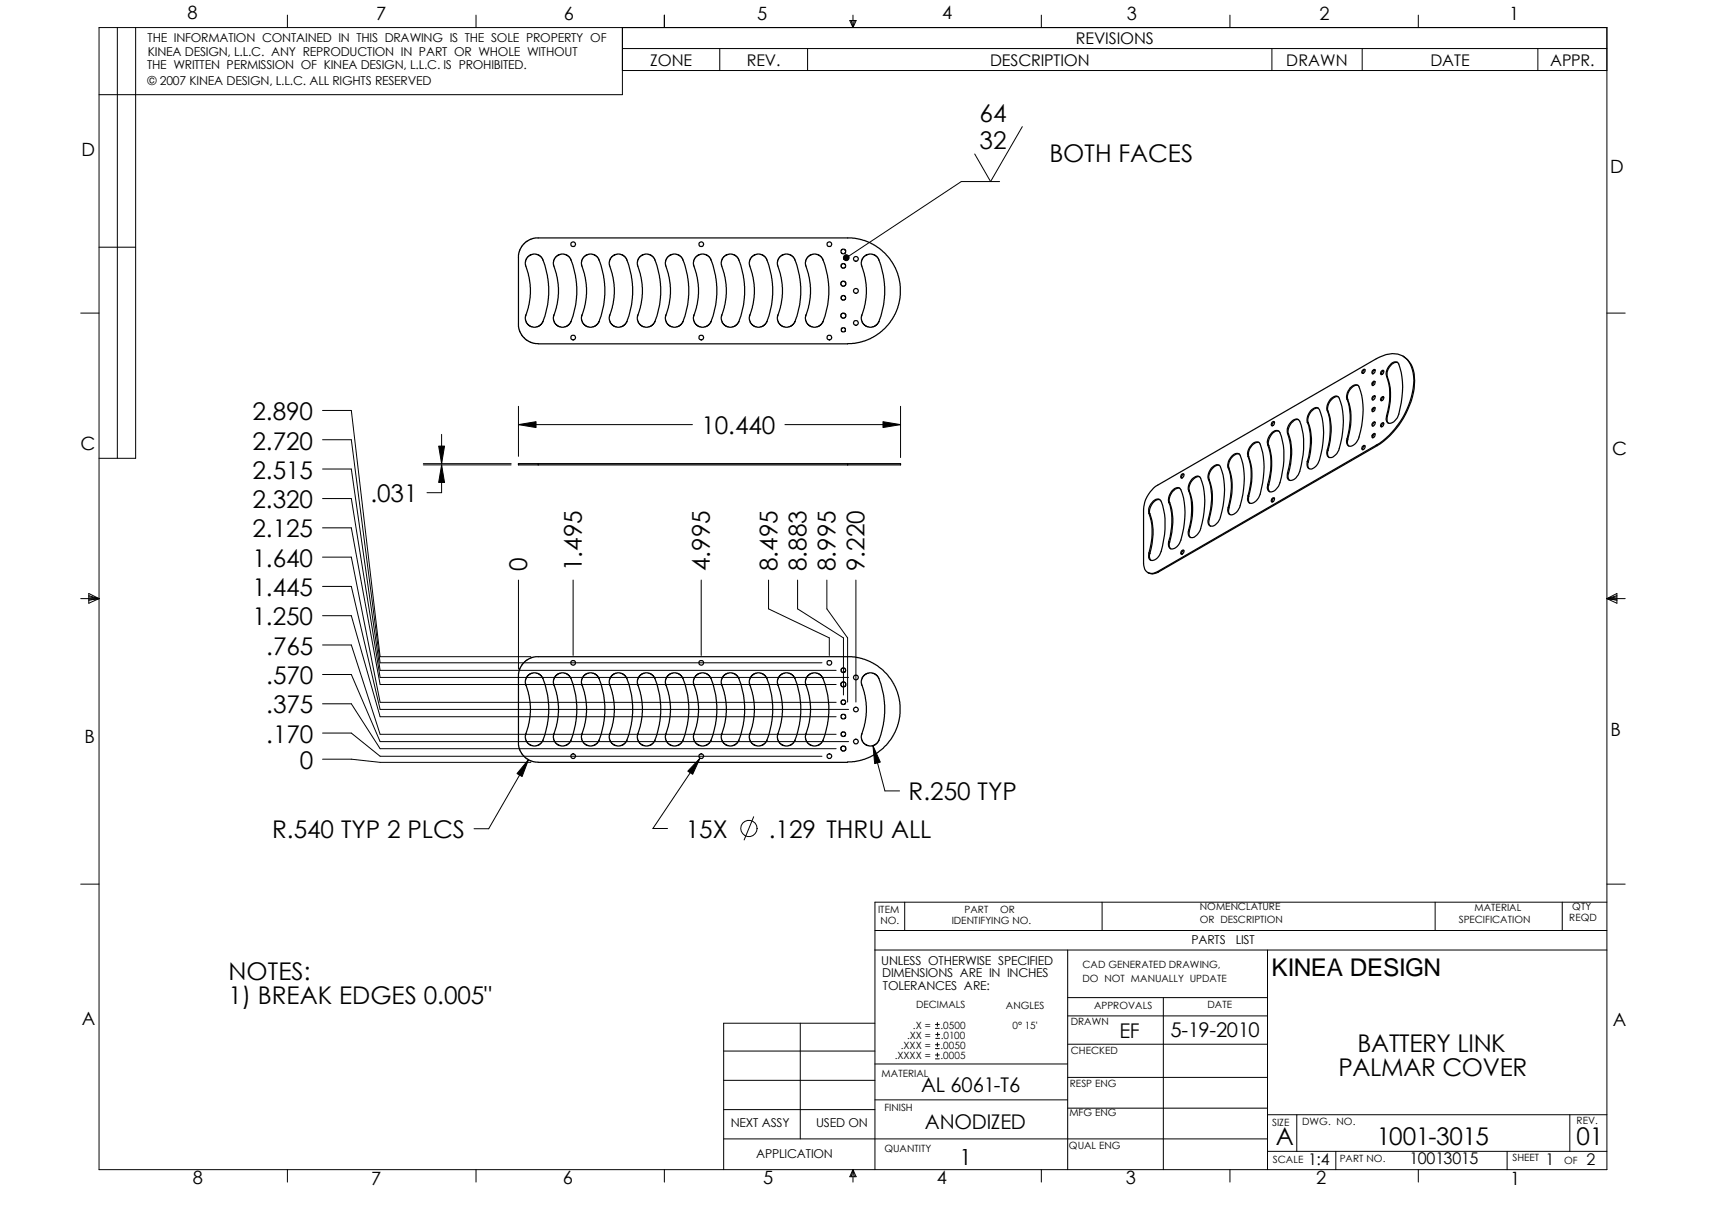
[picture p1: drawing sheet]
<svg xmlns="http://www.w3.org/2000/svg" width="297mm" height="210mm" viewBox="0 0 297 210" stroke-linecap="round" stroke-linejoin="round" font-family="sans-serif">
<g fill="none" stroke="#000" stroke-width=".17">
<path d="M17.2 4.8h261.6v198.1h-261.6zM20.4 4.8v74.7M23.5 4.8v74.7h-6.3M49.9 2.6v2.2M82.6 2.6v2.2M108 4.8v11.6h-90.8M108 12.2h170.8M108 8.4h170.8M115.3 2.6v2.2M124.9 8.4v3.8M140.1 8.4v3.8M147.4 3.6h1.1l-.5 1.2z"/>
<path d="M147.7 3.6l.3 1.2M148 2.6v2.2M148.2 3.6l-.2 1.2M180.7 2.6v2.2M213.4 2.6v2.2M220.7 8.4v3.8M236.3 8.4v3.8M246.1 2.6v2.2M266.8 8.4v3.8M173.4 31.5h-6.6l-19.9 13.2M177.4 22l-5.5 9.5-2.8-4.8M14 54.3h3.2"/>
<path d="M17.2 42.9h6.3M146.4 44.4a.5 .5 0 0 1 .8-.1 .5 .5 0 0 1 0 .8 .5 .5 0 0 1-.8-.1l.5-.3-.5 .3zM278.8 54.3h3.2M56 76.3h5l5 38.7h76.6M56 71.2h5l5 42.7h26.1M76.1 77.4h1l-.5 3zM76.6 75.4v5M90 73.7l3-.5v1zM90 70.5v8.7M90 73.7h30.1M136.2 73.7h20M153.2 73.2l3 .5-3 .5z"/>
<path d="M156.2 70.5v8.9M56 96.6h5l5 25.2h79.1M56 91.6h5l5 27.1h79.1M56 86.5h5l5 31h81.2M56 81.4h5l5 34.9h79.1M73.4 80.4h15.3M73.4 80.6h15.3M76.6 80.6l.5 3.1h-1zM76.6 80.6v4.9h-2.5M14 103.8h3.2M15.4 103.5l1.8 .3M15.4 103.3l1.8 .5"/>
<path d="M15.4 103l1.8 .8-1.8 .8zM17.2 103.8l-1.8 .3M56 117h5l5 11.7h81.2M56 111.9h5l5 15.5h79.1M56 106.8h5l5 17.5h79.1M56 101.7h5l5 21.4h81.2M90 100.6v15.5M99.4 100.6v13.1M121.7 100.6v13.1M133.3 100.6v5l10.6 5.1v3M138.4 100.6v5l7.9 5.1v9.9M143.5 100.6v5l3.6 5.1v11.1"/>
<path d="M148.5 100.6v21.2M278.8 103.8h3.2M278.8 103.8l1.7-.8v1.6zM278.8 103.8l1.7 .3M280.5 103.3l-1.7 .5M280.5 103.5l-1.7 .3M56 131.7h5l5 .5h26.1M56 127.2h5l5 4h76.6M56 122.1h5l5 7.8h79.1M91.7 131.8l-1.1 2.9-.9-.5zM91.7 131.8l-6.9 12h-2.5M121.5 131.5l-1.3 2.8-.9-.5z"/>
<path d="M121.5 131.5l-8.2 12.2h2.5M151.5 129.4l1.2 2.8-.9 .3zM151.5 129.4l2 7.8h2.6M14 153.4h3.2M130.8 141.7l-1.7 4M157 156.5v4.9M191.2 156.5v4.9M249 156.5v4.9M271.1 156.5v4.9M278.8 153.4h3.2M278.8 156.5h-127v46.4M138.8 177.5v20.1"/>
<path d="M151.8 161.4h127M151.8 177.5h-26.2v25.4M151.8 164.8h127M162.3 178.4h.7M162.3 177.7h.7M162.3 179.5h.7M162.6 177.4v.7M162.7 179.1v.7M185.2 173.1h34.7M185.2 176.2h34.7M185.2 164.8v38.1M201.8 173.1v29.8"/>
<path d="M219.9 164.8v38.1M125.6 192.5h26.2M125.6 187.4h26.2M125.6 182.3h26.2M125.6 197.6h94.3M151.8 184.6h33.4M151.8 190.8h33.4M162.3 183.7h.7M162.3 183h.7M162.3 181.9h.7M162.3 181.2h.7M162.3 180.1h.7"/>
<path d="M162.6 180.9v.7M162.6 182.7v.6M185.2 181.1h34.7M185.2 186.9h34.7M185.2 192.2h34.7M219.9 193.4h58.9M219.9 199.7h58.9M225 193.4v6.3M231.8 199.7v3.2M261.5 199.7v3.2M272.4 193.4v6.3M49.9 202.9v2.2"/>
<path d="M82.6 202.9v2.2M115.3 202.9v2.2M148 202.9v2.2M148 202.9l.2 1.2M148 202.9l-.3 1.2M148 202.9l.5 1.2h-1.1zM180.7 202.9v2.2M213.4 202.9v2.2M246.1 202.9v2.2"/>
<circle cx="129.9" cy="143.7" r="1.41"/>
</g>
<g fill="none" stroke="#000" stroke-width=".21">
<path d="M91.3 46.3l.5 1.9 .2 2.8-.3 2.3-.5 1.3M91.3 54.7l-.2 .3 .2 .8 .2 .4 .6 .4 .4 .2 .9-.2 .6-.4 .2-.4M93.4 59.6l-1.3-.2-1-.6-.8-1-.3-1.1v-12.8l.5-1.1 .6-.7 1-.6 .8-.2h55.4l1.6 .4 1.2 .5 1.4 .9 1.2 1 .7 .9 .9 1.4 .5 1.1 .4 1.7v2l-.2 1.4-.7 1.9-1 1.6-1.4 1.4-1.1 .8-1.9 .9-1.6 .4h-54.9M94.2 45.1l.3 .9 .5 1.9 .2 1.8-.2 3.1-.8 3M94.2 45.1l-.2-.4-.6-.5-.5-.1-.8 .1-.6 .5-.2 .3-.2 .5 .2 .7M96.1 46.3l.6 1.9 .2 2.8-.3 2.3-.5 1.3M96.1 54.7l-.1 .3 .1 .8 .3 .4 .5 .4 .5 .2 .9-.2 .5-.4 .3-.4M99.1 45.1l.3 .9 .5 1.9 .2 1.8-.2 3.1-.8 3M99.1 45.1l-.3-.4-.5-.5-.5-.1-.9 .1-.5 .4-.3 .4-.1 .5 .1 .7M101 46.3l.6 1.9 .2 2.8-.4 2.3-.4 1.3M101 54.7l-.1 .3 .1 .8 .3 .4 .5 .4 .5 .2 .8-.2 .6-.4 .2-.4M103.9 45.1l.4 .9 .4 1.9 .2 1.8-.1 3.1-.8 3"/>
<path d="M104 45.1l-.3-.4-.6-.5-.4-.1-.9 .1-.5 .4-.3 .4-.1 .5 .1 .7M105.8 46.3l.6 1.9 .2 2.8-.3 2.3-.5 1.3M105.8 54.7l-.1 .3 .1 .8 .3 .4 .5 .4 .5 .2 .8-.2 .6-.4 .3-.4M108.8 45.1l.3 .9 .5 1.9 .2 1.8-.2 3.1-.8 3M108.8 45.1l-.3-.4-.6-.5-.4-.1-.9 .1-.5 .4-.3 .4-.1 .5 .1 .7M110.7 46.3l.5 1.9 .3 2.8-.4 2.3-.4 1.3M110.7 54.7l-.1 .3 .1 .8 .5 .6 .3 .2 .5 .2 .8-.2 .6-.4 .2-.4M113.6 45.1l.4 .9 .4 1.9 .2 1.8-.1 3.1-.8 3M113.7 45.1l-.3-.4-.6-.5-.5-.1-.8 .1-.3 .2-.5 .6-.1 .5 .1 .7M115.6 46.3l.5 1.9 .2 2.8-.3 2.3-.5 1.3M115.6 54.7l-.2 .3 .2 .8 .2 .4 .6 .4 .4 .2 .9-.2 .6-.4 .2-.4M118.5 45.1l.3 .9 .5 1.9 .2 1.8-.2 3.1-.8 3"/>
<path d="M118.5 45.1l-.2-.4-.6-.5-.5-.1-.8 .1-.6 .5-.2 .3-.2 .5 .2 .7M120.4 46.3l.6 1.9 .2 2.8-.3 2.3-.5 1.3M120.4 54.7l-.1 .3 .1 .8 .3 .4 .5 .4 .5 .2 .9-.2 .5-.4 .3-.4M123.4 45.1l.3 .9 .5 1.9 .2 1.8-.2 3.1-.8 3M123.4 45.1l-.3-.4-.5-.5-.5-.1-.9 .1-.5 .4-.3 .4-.1 .5 .1 .7M125.3 46.3l.5 1.9 .2 2.8-.3 2.3-.5 1.3M125.3 54.7l-.2 .3 .2 .8 .2 .4 .6 .4 .4 .2 .9-.2 .6-.4 .2-.4M128.2 45.1l.3 .9 .5 1.9 .2 1.8-.2 3.1-.8 3M128.2 45.1l-.2-.4-.6-.5-.5-.1-.8 .1-.6 .5-.2 .3-.2 .5 .2 .7M130.1 46.3l.6 1.9 .2 2.8-.3 2.3-.5 1.3M130.1 54.7l-.1 .3 .1 .8 .2 .4 .6 .4 .5 .2 .8-.2 .6-.4 .3-.4M133.1 45.1l.3 .9 .5 1.9 .2 1.8-.2 3.1-.8 3"/>
<path d="M133.1 45.1l-.3-.4-.6-.5-.4-.1-.9 .1-.6 .5-.2 .3-.1 .5 .1 .7M135 46.3l.5 1.9 .3 2.8-.4 2.3-.4 1.3M135 54.7l-.1 .3 .1 .8 .3 .4 .5 .4 .5 .2 .8-.2 .6-.4 .2-.4M137.9 45.1l.4 .9 .4 1.9 .2 1.8-.1 3.1-.8 3M138 45.1l-.3-.4-.6-.5-.5-.1-.8 .1-.5 .4-.3 .4-.1 .5 .1 .7M139.9 46.3l.5 1.9 .2 2.8-.3 2.3-.5 1.3M139.9 54.7l-.2 .3 .2 .8 .4 .6 .4 .2 .4 .2 .9-.2 .6-.4 .2-.4M142.8 45.1l.3 .9 .5 1.9 .2 1.8-.2 3.1-.8 3M142.8 45.1l-.2-.4-.6-.5-.5-.1-.8 .1-.5 .4-.3 .4-.2 .5 .2 .7M146 56.9h.6l.1 .5-.2 .2-.4-.1-.1-.1zM146.7 49l.1 .3-.4 .4-.4-.1-.1-.3 .1-.4 .2-.1h.2l.3 .2M146.7 54.6l.1 .3-.4 .3-.4-.1-.1-.2 .1-.4 .2-.2h.2l.3 .3"/>
<path d="M146.7 43.5v.3l-.2 .2h-.3l-.3-.2v-.3l.3-.3h.3l.2 .3M148.2 55.7l.5-.1a.42 .42 0 0 1 .2 .6 .42 .42 0 0 1-.7 .1 .42 .42 0 0 1 0-.6zM149.6 46.3l.5 1.9 .2 2.8-.3 2.3-.5 1.3M149.6 54.7l-.2 .3 .2 .8 .4 .6 .4 .2 .4 .2 .9-.2 .6-.4 .2-.4M152.5 45.1l.3 .9 .5 1.9 .2 1.8-.2 3.1-.8 3M152.5 45.1l-.2-.4-.6-.5-.5-.1-.8 .1-.4 .2-.4 .6-.2 .5 .2 .7M215 78.7a2.02 2.02 0 0 0-1.8 2.5M216.5 79.2a10.5 10.5 0 0 1 0 6.8M216.5 79.2a2.1 2.1 0 0 1 1.7-2.5h.2a9.4 9.4 0 0 1 .8 6.1l-.6 2.9a1.91 1.91 0 0 1-1.7 1.6l-.4-.5v-.8M216.5 79.2h.2M216.7 79.2a10.5 10.5 0 0 1 0 6.9M218.4 76.8a2 2 0 0 0-1.7 2.4"/>
<path d="M220 77.2a10.6 10.6 0 0 1 0 6.8M220 77.2a2.1 2.1 0 0 1 1.6-2.5l.2 .1a5.8 5.8 0 0 1 1 3.3 12.1 12.1 0 0 1-1.2 6.5 .99 .99 0 0 1-1.6 .4l-.1-.4 .1-.6M220 77.2l.1 .1M220.1 77.3a11.3 11.3 0 0 1 0 6.8M220.7 73.2l.3-.1a.4 .4 0 0 1 .1 .5 .4 .4 0 0 1-.5 .2zM221.1 73.2l-.4 .4v.3M221.9 74.8a1.46 1.46 0 0 0-1.6 1.1l-.3 .9 .1 .5M223.4 75.2a10.6 10.6 0 0 1 0 6.8M223.4 75.2a2.1 2.1 0 0 1 1.6-2.5l.3 .1a5.8 5.8 0 0 1 .9 3.4 16.9 16.9 0 0 1-.9 6.2 1.34 1.34 0 0 1-1.7 .8 1.05 1.05 0 0 1-.2-1.2M223.4 75.2l.2 .1M223.6 75.3a10.6 10.6 0 0 1 0 6.8M225.3 72.8a1.46 1.46 0 0 0-1.6 1.1l-.2 .9 .1 .5"/>
<path d="M226.8 73.2a10.4 10.4 0 0 1 0 6.9M226.8 73.2a2.18 2.18 0 0 1 1.7-2.5l.2 .1a8.1 8.1 0 0 1 .9 5.1l-.2 1.9-.5 2a2.01 2.01 0 0 1-1.5 1.6l-.2-.1a.99 .99 0 0 1-.4-1.2M226.8 73.2l.2 .1M227 73.3a10.4 10.4 0 0 1 0 6.8M228.8 70.8a1.95 1.95 0 0 0-1.9 2l.1 .5M230.3 71.2a11.2 11.2 0 0 1 0 6.9M230.3 71.2a2.11 2.11 0 0 1 1.6-2.5l.4 .2a13 13 0 0 1-.2 9.5l-.4 .5a.82 .82 0 0 1-.7 .5 .82 .82 0 0 1-.8-.5l.1-.8M230.3 78.1h.1M230.3 71.2l.1 .1M230.4 78.1l-.1 .6 .3 .7M230.4 71.3a10.4 10.4 0 0 1 0 6.8M232.2 68.8a1.95 1.95 0 0 0-1.9 2l.1 .5"/>
<path d="M233.7 69.3a10.5 10.5 0 0 1 0 6.8M233.7 69.3a2.1 2.1 0 0 1 1.7-2.5l.3 .1a13 13 0 0 1-.2 9.5 1.29 1.29 0 0 1-1.6 .9l-.3-.6 .1-.6M233.7 76.1l.1 .1M233.7 69.3h.1M233.8 76.2v.6l.2 .6M233.8 69.3a10.5 10.5 0 0 1 0 6.9M235.6 66.8a1.95 1.95 0 0 0-1.8 2v.5M236.3 64.3l.4-.2a.38 .38 0 0 1 .1 .4 .38 .38 0 0 1-.5 .2zM236.3 77.5l.4-.2a.4 .4 0 0 1 .1 .5 .4 .4 0 0 1-.5 .1zM236.8 77.3l-.3 .3-.1 .4M236.8 64.1l-.4 .4v.3M238.1 70.9l.4-.2a.38 .38 0 0 1 0 .5 .38 .38 0 0 1-.5 .1z"/>
<path d="M238.1 75.4l.4-.2a.38 .38 0 0 1 0 .5 .38 .38 0 0 1-.5 .1zM238.1 66.3l.2-.2a.39 .39 0 0 1 .3 .5 .39 .39 0 0 1-.4 .3l-.2-.1zM238.2 68.8l.2-.1a.37 .37 0 0 1 .1 .4 .37 .37 0 0 1-.4 .2zM238.2 73.4l.2-.2a.37 .37 0 0 1 .1 .5 .37 .37 0 0 1-.4 .2zM238.2 64.3l.2-.2a.37 .37 0 0 1 .1 .5 .37 .37 0 0 1-.4 .2zM238.6 75.3l-.3 .2-.1 .4M238.6 73.3l-.3 .1-.1 .5M238.6 70.7l-.4 .4v.3M238.6 68.7l-.4 .3v.4M238.6 66.2l-.4 .3v.4M238.6 64.2l-.4 .3v.4M238.8 77.2a14 14 0 0 0 6.5-11.8 3.9 3.9 0 0 0-2.8-4l-.9-.1-1.1 .2-1.7 .7-37.9 22a5.4 5.4 0 0 0-2.5 4.1v9.4a1.46 1.46 0 0 0 1.7 1.7l.8-.3"/>
<path d="M238.8 77.2l.2 .1M238.8 77.2l-37.9 21.9M239 77.3l-38 21.9M239.6 69l.3-.2a.38 .38 0 0 1 .1 .5 .38 .38 0 0 1-.4 .1zM239.6 73.6l.3-.3a.38 .38 0 0 1 .1 .5 .38 .38 0 0 1-.4 .2zM239.6 64.5l.3-.3a.4 .4 0 0 1 .1 .5 .4 .4 0 0 1-.4 .2zM240.1 73.4l-.4 .4v.2M240.1 68.9l-.4 .4v.2M240.1 64.3l-.3 .3-.1 .4M240.6 65.3a10.6 10.6 0 0 1 0 6.8M240.6 65.3a2.1 2.1 0 0 1 1.6-2.5h.2a9.4 9.4 0 0 1 .8 6.1l-.3 2a2.78 2.78 0 0 1-1.3 2.4 .69 .69 0 0 1-.9 0 .69 .69 0 0 1-.2-.9l.1-.3M240.6 72.1l.1 .1"/>
<path d="M240.6 65.3l.1 .1M240.7 72.2a1.01 1.01 0 0 0 .2 1.2M240.7 65.4a10.5 10.5 0 0 1 0 6.8M242.5 62.9a1.85 1.85 0 0 0-1.8 2.3v.2M243.4 61.8a4.5 4.5 0 0 1 2 4.3 14.3 14.3 0 0 1-6.4 11.2M90 80.4h66.2v.2h-66.2zM93.4 80.4v.2M147.1 80.4v.2M199.3 89.1a10.6 10.6 0 0 1 0 6.8M199.3 89.1a2.08 2.08 0 0 1 1.7-2.5 1.25 1.25 0 0 1 .7 1 14.5 14.5 0 0 1-.5 8.7 1.34 1.34 0 0 1-1.7 .8 1.13 1.13 0 0 1-.2-1.2M199.3 95.9l.2 .1M199.3 89.1l.2 .1"/>
<path d="M199.5 96l-.1 .6 .3 .6M199.5 89.2a10.6 10.6 0 0 1 0 6.8M200.9 99.1l.1 .1M201 99.2l-.3 .2a1.6 1.6 0 0 1-1.6-.1M201.2 86.7a1.8 1.8 0 0 0-1.7 1.7v.8M202.8 87.1a10.4 10.4 0 0 1 0 6.8M202.8 87.1a2.18 2.18 0 0 1 1.7-2.5 1.25 1.25 0 0 1 .6 1 14.3 14.3 0 0 1-.5 8.7 1.31 1.31 0 0 1-1.6 .8l-.2-.3v-.9M202.8 93.9l.1 .1M202.8 87.1l.1 .1M202.9 94v.6l.2 .6M202.9 87.2a10.6 10.6 0 0 1 0 6.8M204.7 84.7a1.95 1.95 0 0 0-1.8 2v.5"/>
<path d="M205 82.3l.2-.1a.38 .38 0 0 1 .2 .5 .38 .38 0 0 1-.5 .1zM205 95.5l.2-.1a.36 .36 0 0 1 .2 .5 .36 .36 0 0 1-.5 .2zM205.4 95.5l-.3 .3-.1 .3M205.4 82.3l-.3 .2-.1 .4M206.2 85.1a11.2 11.2 0 0 1 0 6.8M206.2 85.1a2.11 2.11 0 0 1 1.7-2.5l.3 .2a13 13 0 0 1-.1 9.5l-.4 .5a.82 .82 0 0 1-.8 .5 .82 .82 0 0 1-.7-.5v-.9M206.2 91.9l.2 .1M206.2 85.1l.2 .1M206.4 92l-.1 .3a.86 .86 0 0 0 .2 .9M206.4 85.2a10.4 10.4 0 0 1 0 6.8M208.1 82.7a1.95 1.95 0 0 0-1.8 2l.1 .5M209.7 83.1a10.5 10.5 0 0 1 0 6.9"/>
<path d="M209.7 83.1a2.04 2.04 0 0 1 1.6-2.5l.4 .2a13 13 0 0 1-.2 9.5l-.4 .5a.82 .82 0 0 1-.7 .5 .82 .82 0 0 1-.8-.5l.1-.8M209.7 90h.1M209.7 83.1l.1 .1M209.8 90v.3a.87 .87 0 0 0 .2 1M209.8 83.2a10.4 10.4 0 0 1 0 6.8M211.6 80.7a1.95 1.95 0 0 0-1.9 2l.1 .5M213.1 81.2a10.5 10.5 0 0 1 0 6.8M213.1 81.2a2.1 2.1 0 0 1 1.7-2.5l.3 .1a13 13 0 0 1-.2 9.5 1.29 1.29 0 0 1-1.6 .9l-.3-.6 .1-.6M213.1 88l.1 .1M213.1 81.2h.1M213.2 88.1v.8l.2 .4M213.2 81.2a10.5 10.5 0 0 1 0 6.9"/>
<path d="M216.5 86l.2 .1M216.7 86.1a1.01 1.01 0 0 0 .2 1.2M220 84l.1 .1M220.1 84.1l-.1 .6 .3 .6M220.6 86.6l.2-.2h.3a.42 .42 0 0 1 0 .4 .42 .42 0 0 1-.5 .2zM221.1 86.4l-.3 .3-.1 .4M223.4 82l.2 .1M223.6 82.1l-.1 .6 .2 .6M226.8 80.1h.2M227 80.1l-.1 .6 .3 .6M91.2 118.9l.6 1.9 .2 1.1v1.7l-.2 1.7-.7 2.3 .1 .6 .2 .5 .3 .4 .8 .3 1.1-.2 .6-.8M94.2 117.7l-.2-.4-.6-.5-.5-.1-.8 .1-.5 .3-.3 .5-.2 .5 .2 .8"/>
<path d="M94.2 117.7l.8 3 .2 3.1-.2 1.8-.8 2.8M96.1 118.9l.6 1.9 .2 1.1v1.7l-.2 1.7-.7 2.3 .1 .6 .1 .5 .4 .4 .8 .3 1-.2 .7-.8M99.1 117.7l-.3-.4-.5-.5-.5-.1-.9 .1-.3 .3-.5 .5-.1 .5 .1 .8M99.1 117.7l.8 3 .2 3.1-.2 1.8-.8 2.8M99.1 114.7a.42 .42 0 0 1 .7 0 .42 .42 0 0 1-.1 .6 .42 .42 0 0 1-.6-.2zM101 118.9l.6 1.9 .1 1.1 .1 1.7-.2 1.7-.7 2.3v.6l.2 .5 .4 .4 .8 .3 1-.2 .7-.8M103.9 117.7l-.2-.4-.6-.5-.4-.1-.9 .1-.3 .3-.5 .5-.1 .5 .1 .8M104 117.7l.8 3 .1 3.1-.2 1.8-.8 2.8M105.8 118.9l.6 1.9 .1 1.1 .1 1.7-.2 1.7-.7 2.3v.6l.2 .5 .4 .4 .8 .3 1-.2 .7-.8M108.8 117.7l-.3-.4-.6-.5-.4-.1-.9 .1-.3 .3-.5 .5-.1 .5 .1 .8M108.8 117.7l.8 3 .2 3.1-.2 1.8-.8 2.8M110.7 118.9l.5 1.9 .2 1.1 .1 1.7-.3 1.7-.6 2.3v.6l.2 .5 .4 .4 .8 .3 1-.2 .7-.8"/>
<path d="M113.6 117.7l-.2-.4-.6-.5-.5-.1-.8 .1-.3 .3-.5 .5-.1 .5 .1 .8M113.7 117.7l.8 3 .1 3.1-.2 1.8-.8 2.8M115.5 118.9l.6 1.9 .2 1.1v1.7l-.2 1.7-.7 2.3 .1 .6 .2 .5 .3 .4 .8 .3 1.1-.2 .6-.8M118.5 117.7l-.2-.4-.6-.5-.5-.1-.8 .1-.5 .4-.3 .4-.2 .5 .2 .8M118.5 117.7l.8 3 .2 3.1-.2 1.8-.8 2.8M120.4 118.9l.6 1.9 .2 1.1v1.7l-.2 1.7-.7 2.3 .1 .6 .1 .5 .4 .4 .8 .3 1-.2 .7-.8M121.4 114.7a.42 .42 0 0 1 .6 0 .42 .42 0 0 1-.1 .6 .42 .42 0 0 1-.6-.2zM123.4 117.7l-.3-.4-.5-.5-.5-.1-.9 .1-.3 .3-.5 .5-.1 .5 .1 .8M123.4 117.7l.8 3 .2 3.1-.2 1.8-.8 2.8M125.2 118.9l.6 1.9 .2 1.1v1.7l-.2 1.7-.7 2.3 .1 .6 .1 .5 .4 .4 .8 .3 1-.2 .7-.8M128.2 117.7l-.2-.4-.6-.5-.5-.1-.8 .1-.4 .3-.4 .5-.2 .5 .2 .8M128.2 117.7l.8 3 .2 3.1-.2 1.8-.8 2.8"/>
<path d="M130.1 118.9l.6 1.9 .1 1.1 .1 1.7-.2 1.7-.7 2.3v.6l.2 .5 .4 .4 .8 .3 1-.2 .7-.8M133.1 117.7l-.3-.4-.6-.5-.4-.1-.9 .1-.4 .3-.4 .5-.1 .5 .1 .8M133.1 117.7l.8 3 .2 3.1-.2 1.8-.8 2.8M135 118.9l.5 1.9 .2 1.1 .1 1.7-.3 1.7-.6 2.3v.6l.2 .5 .4 .4 .8 .3 1-.2 .7-.8M137.9 117.7l-.2-.4-.6-.5-.5-.1-.8 .1-.4 .3-.4 .5-.1 .5 .1 .8M138 117.7l.8 3 .1 3.1-.2 1.8-.8 2.8M139.8 118.9l.6 1.9 .2 1.1v1.7l-.2 1.7-.7 2.3 .1 .6 .2 .5 .3 .4 .8 .3 1.1-.2 .6-.8M142.8 117.7l-.2-.4-.6-.5-.5-.1-.8 .1-.4 .3-.4 .5-.2 .5 .2 .8M142.8 117.7l.8 3 .2 3.1-.2 1.8-.8 2.8M143.6 114.7a.42 .42 0 0 1 .6 0 .42 .42 0 0 1-.1 .6 .42 .42 0 0 1-.6-.2zM146.7 119l.1-.4-.2-.2-.4-.1-.2 .1-.1 .4 .1 .3 .4 .1 .3-.2M149.5 118.9l.6 1.9 .2 1.1v1.7l-.2 1.7-.7 2.3 .1 .6 .1 .5 .4 .4 .8 .3 1-.2 .7-.8"/>
<path d="M152.5 117.7l-.2-.4-.6-.5-.5-.1-.8 .1-.4 .3-.4 .5-.2 .5 .2 .8M152.5 117.7l.8 3 .2 3.1-.2 1.8-.8 2.8M146.7 124.5v-.3l-.1-.2-.4-.1-.2 .2-.1 .4 .2 .2h.4l.2-.2M146.7 130.1l.1-.3-.2-.3-.4-.1-.2 .2-.1 .4 .1 .2 .4 .1 .3-.2M147.1 132.2l1.2-.1 1.7-.4 1.8-.8 1.4-1.1 .8-.9 1.1-1.4 .6-1.5 .4-1.7 .1-2-.2-1.4-.7-1.8-.7-1.2-1.3-1.6-1.1-.8-1.2-.7-1.5-.6-1.7-.3h-54.9l-.8 .2-1 .7-.6 .6-.5 1v12.9l.2 .8 .6 1 .6 .6 1.1 .4 .9 .1h53.7M148.2 128.4a.42 .42 0 0 1 .6 0 .42 .42 0 0 1-.1 .6h-.4l-.1-.1-.1-.2z"/>
<circle cx="99.4" cy="58.5" r=".42"/>
<circle cx="99.4" cy="42.4" r=".4"/>
<circle cx="121.7" cy="58.5" r=".42"/>
<circle cx="121.7" cy="42.4" r=".4"/>
<circle cx="143.9" cy="58.5" r=".42"/>
<circle cx="143.9" cy="42.4" r=".4"/>
<circle cx="146.3" cy="51.7" r=".4"/>
<circle cx="146.3" cy="46.1" r=".4"/>
<circle cx="148.5" cy="50.5" r=".42"/>
<circle cx="148.5" cy="44.9" r=".4"/>
<circle cx="146.3" cy="116.3" r=".4"/>
<circle cx="148.5" cy="117.5" r=".4"/>
<circle cx="99.5" cy="131.2" r=".41"/>
<circle cx="121.7" cy="131.2" r=".41"/>
<circle cx="143.9" cy="131.2" r=".41"/>
<circle cx="146.3" cy="121.8" r=".4"/>
<circle cx="146.3" cy="127.3" r=".4"/>
<circle cx="148.5" cy="123.1" r=".4"/>
</g>
<g fill="#000">
<path d="M90 73.7l3-.5v1zM153.2 73.2l3 .5-3 .5zM76.1 77.4h1l-.5 3zM76.6 80.6l.5 3.1h-1zM91.7 131.8l-1.1 2.9-.9-.5zM121.5 131.5l-1.3 2.8-.9-.5zM151.5 129.4l1.2 2.8-.9 .3z"/>
<path d="M146.4 44.4a.5 .5 0 0 1 .8-.1 .5 .5 0 0 1 0 .8 .5 .5 0 0 1-.8-.1l.5-.3-.5 .3z" fill-rule="evenodd"/>
</g>
<g font-size="4.2">
<text x="170" y="21.1">64</text>
<text x="170" y="25.9">32</text>
<text x="182.1" y="28.2">BOTH FACES</text>
<text x="43.8" y="78">2.720</text>
<text x="43.8" y="72.9">2.890</text>
<text x="121.7" y="75.4">10.440</text>
<text x="43.8" y="83.1">2.515</text>
<text x="43.8" y="88.1">2.320</text>
<text x="64.3" y="87.2">.031</text>
<text x="43.8" y="93.2">2.125</text>
<text x="43.8" y="98.3">1.640</text>
<text x="91.4" y="99.1" transform="rotate(-90 91.4 99.1)">0</text>
<text x="101" y="99.1" transform="rotate(-90 101 99.1)">1.495</text>
<text x="123.2" y="99.1" transform="rotate(-90 123.2 99.1)">4.995</text>
<text x="134.9" y="99.1" transform="rotate(-90 134.9 99.1)">8.495</text>
<text x="139.9" y="99.1" transform="rotate(-90 139.9 99.1)">8.883</text>
<text x="144.9" y="99.1" transform="rotate(-90 144.9 99.1)">8.995</text>
<text x="150" y="99.1" transform="rotate(-90 150 99.1)">9.220</text>
<text x="43.8" y="103.4">1.445</text>
<text x="43.8" y="108.5">1.250</text>
<text x="46.2" y="113.6">.765</text>
<text x="46.2" y="118.7">.570</text>
<text x="46.2" y="123.7">.375</text>
<text x="46.2" y="128.8">.170</text>
<text x="52" y="133.4">0</text>
<text x="157.6" y="138.9">R.250 TYP</text>
<text x="47.2" y="145.4">R.540 TYP 2 PLCS</text>
<text x="119" y="145.4">15X</text>
<text x="133.4" y="145.4">.129 THRU ALL</text>
<text x="39.7" y="170">NOTES:</text>
<text x="220.6" y="169.3">KINEA DESIGN</text>
<text x="39.7" y="174.2">1) BREAK EDGES 0.005&quot;</text>
<text x="235.5" y="182.5">BATTERY LINK</text>
<text x="232.2" y="186.7">PALMAR COVER</text>
<text x="221.4" y="198.7">A</text>
<text x="238.9" y="198.6">1001-3015</text>
<text x="273.5" y="198.7">01</text>
</g>
<text font-size="3.9" x="166.5" y="202.1">1</text>
<g font-size="3.5">
<text x="203.1" y="179.8">5-19-2010</text>
<text x="194.2" y="180.1">EF</text>
<text x="159.8" y="189.5">AL 6061-T6</text>
<text x="160.5" y="195.8">ANODIZED</text>
</g>
<g font-size="3.2">
<text x="32.5" y="3.3">8</text>
<text x="65.3" y="3.4">7</text>
<text x="97.8" y="3.4">6</text>
<text x="131.4" y="3.4">5</text>
<text x="163.4" y="3.3">4</text>
<text x="195.5" y="3.4">3</text>
<text x="228.9" y="3.6">2</text>
<text x="261.8" y="3.6">1</text>
<text x="14.1" y="27.1">D</text>
<text x="279.4" y="29.9">D</text>
<text x="14" y="78">C</text>
<text x="279.7" y="78.9">C</text>
<text x="14.6" y="128.9">B</text>
<text x="279.4" y="127.7">B</text>
<text x="14.2" y="177.8">A</text>
<text x="279.8" y="178">A</text>
<text x="33.5" y="205.4">8</text>
<text x="64.4" y="205.5">7</text>
<text x="97.7" y="205.4">6</text>
<text x="132.4" y="205.4">5</text>
<text x="162.6" y="205.4">4</text>
<text x="195.4" y="205.3">3</text>
<text x="228.4" y="205.4">2</text>
<text x="262" y="205.5">1</text>
</g>
<g font-size="2.8">
<text x="112.8" y="11.4">ZONE</text>
<text x="129.6" y="11.4">REV.</text>
<text x="171.8" y="11.4">DESCRIPTION</text>
<text x="186.7" y="7.7">REVISIONS</text>
<text x="223.2" y="11.4">DRAWN</text>
<text x="248.2" y="11.4">DATE</text>
<text x="268.9" y="11.4">APPR.</text>
<text x="227" y="202.1">1:4</text>
<text x="244.6" y="201.9">10013015</text>
<text x="268.2" y="202.1">1</text>
<text x="275.2" y="202.1">2</text>
</g>
<g font-size="2.1">
<text x="25.5" y="11.9">THE WRITTEN PERMISSION OF KINEA DESIGN, L.L.C. IS PROHIBITED.</text>
<text x="25.6" y="7.2">THE INFORMATION CONTAINED IN THIS DRAWING IS THE SOLE PROPERTY OF</text>
<text x="25.7" y="9.7">KINEA DESIGN, L.L.C. ANY REPRODUCTION IN PART OR WHOLE WITHOUT</text>
<text x="25.6" y="14.8">© 2007 KINEA DESIGN, L.L.C. ALL RIGHTS RESERVED</text>
<text x="152.9" y="167.3">UNLESS OTHERWISE SPECIFIED</text>
<text x="206.7" y="163.8">PARTS</text>
<text x="214.4" y="163.8">LIST</text>
<text x="153.1" y="169.5">DIMENSIONS ARE IN INCHES</text>
<text x="153.2" y="171.7">TOLERANCES ARE:</text>
<text x="126.8" y="195.5">NEXT ASSY</text>
<text x="141.6" y="195.5">USED ON</text>
<text x="131.2" y="200.8">APPLICATION</text>
</g>
<g font-size="1.7">
<text x="152.4" y="158.4">ITEM</text>
<text x="152.8" y="160.4">NO.</text>
<text x="165.1" y="160.3">IDENTIFYING NO.</text>
<text x="167.3" y="158.3">PART</text>
<text x="173.5" y="158.3">OR</text>
<text x="208.1" y="160.1">OR DESCRIPTION</text>
<text x="208.2" y="157.9">NOMENCLATURE</text>
<text x="253.1" y="160.1">SPECIFICATION</text>
<text x="255.8" y="158">MATERIAL</text>
<text x="272.3" y="159.9">REQD</text>
<text x="272.8" y="157.9">QTY</text>
<text x="187.8" y="167.9">CAD GENERATED DRAWING,</text>
<text x="187.8" y="170.4">DO NOT MANUALLY UPDATE</text>
<text x="158.4" y="178.4">.X =</text>
<text x="159" y="174.9">DECIMALS</text>
<text x="163.2" y="178.4">.0500</text>
<text x="174.5" y="175">ANGLES</text>
<text x="175.7" y="178.5">0° 15'</text>
<text x="185.8" y="177.8">DRAWN</text>
<text x="189.8" y="175.1">APPROVALS</text>
<text x="209.5" y="174.9">DATE</text>
<text x="155.2" y="183.7">.XXXX =</text>
<text x="156.3" y="181.9">.XXX =</text>
<text x="157.4" y="180.2">.XX =</text>
<text x="163.2" y="183.7">.0005</text>
<text x="163.2" y="181.9">.0050</text>
<text x="163.2" y="180.2">.0100</text>
<text x="185.8" y="182.9">CHECKED</text>
<text x="152.9" y="186.8">MATERIAL</text>
<text x="185.6" y="188.6">RESP ENG</text>
<text x="153.5" y="192.7">FINISH</text>
<text x="185.5" y="193.7">MFG ENG</text>
<text x="220.7" y="195.3">SIZE</text>
<text x="225.9" y="195.1">DWG. NO.</text>
<text x="273.6" y="194.9">REV.</text>
<text x="153.5" y="199.8">QUANTITY</text>
<text x="185.5" y="199.3">QUAL ENG</text>
<text x="220.8" y="201.7">SCALE</text>
<text x="232.4" y="201.5">PART NO.</text>
<text x="262.4" y="201.5">SHEET</text>
<text x="271.4" y="201.9">OF</text>
</g>
</svg>
